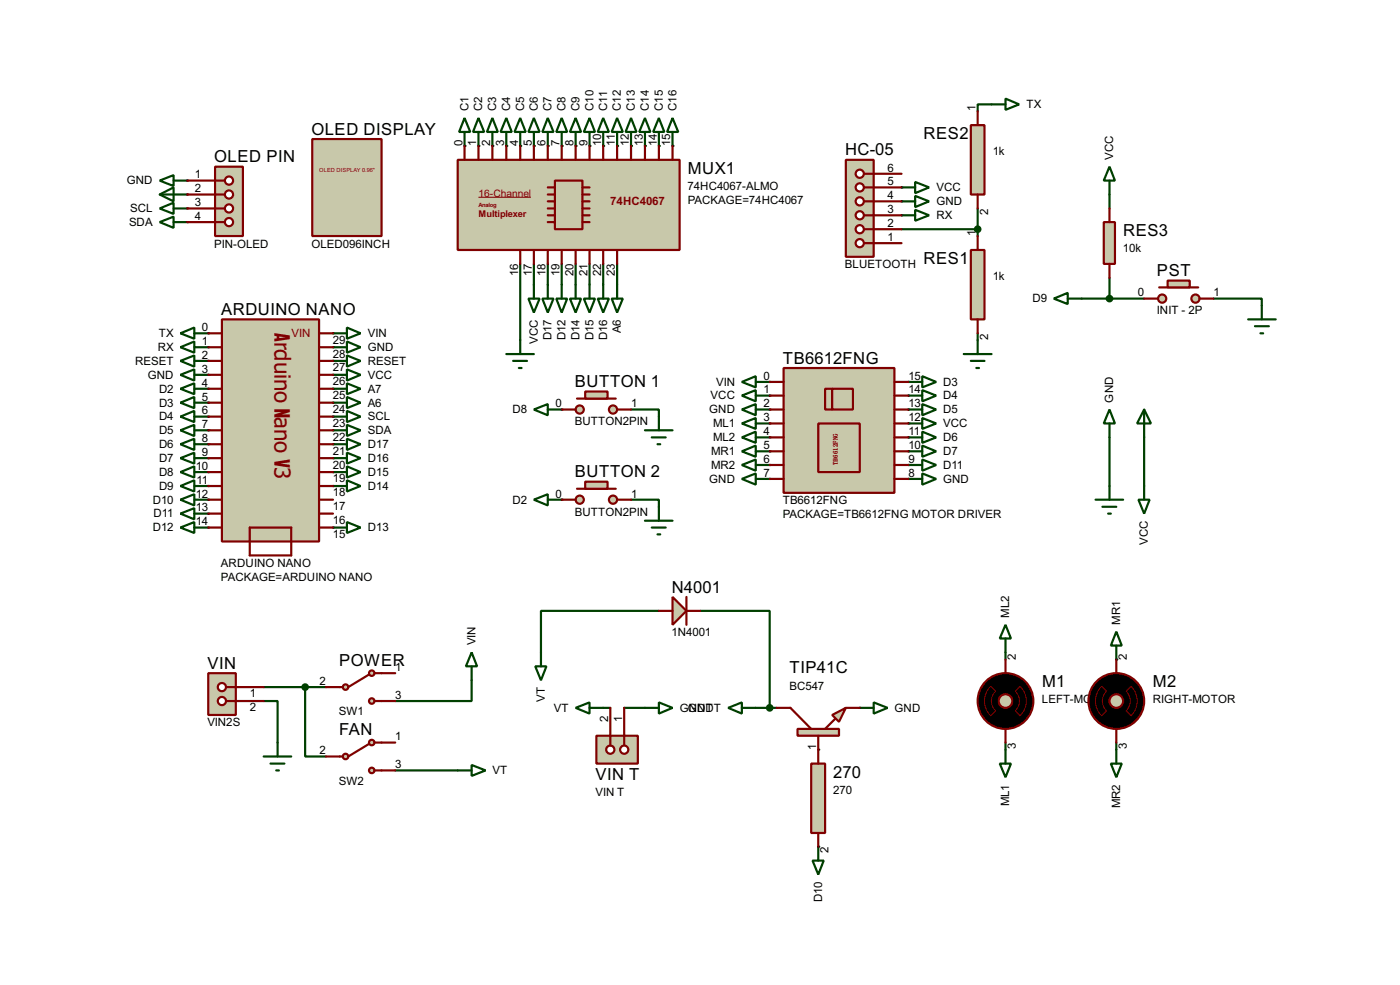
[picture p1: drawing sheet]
<svg xmlns="http://www.w3.org/2000/svg" width="256mm" height="180mm" viewBox="0 0 256 180" stroke-linecap="round" stroke-linejoin="round" font-family="sans-serif">
<g fill="#004000">
<circle cx="141" cy="69.9" r=".2"/>
<circle cx="141" cy="72.4" r=".2"/>
<circle cx="141" cy="75" r=".2"/>
<circle cx="141" cy="77.5" r=".2"/>
<circle cx="141" cy="80.1" r=".2"/>
<circle cx="141" cy="82.6" r=".2"/>
<circle cx="141" cy="85.1" r=".2"/>
<circle cx="141" cy="87.7" r=".2"/>
<circle cx="166.4" cy="69.9" r=".2"/>
<circle cx="166.4" cy="72.4" r=".2"/>
<circle cx="166.4" cy="75" r=".2"/>
<circle cx="166.4" cy="77.5" r=".2"/>
<circle cx="166.4" cy="80.1" r=".2"/>
<circle cx="166.4" cy="82.6" r=".2"/>
<circle cx="166.4" cy="85.1" r=".2"/>
<circle cx="166.4" cy="87.7" r=".2"/>
</g>
<path d="M184.2 119.4v1.3M184.2 135.9v1.3" fill="none" stroke="#004000" stroke-width=".4"/>
<circle cx="204.5" cy="120.7" r=".2" fill="#004000"/>
<path d="M203.3 35.6v2.6M198.2 54.7h11.4M203.3 50.9v3.8M222.3 54.7h8.9v1.2M203.3 80.1v8.9M209.6 80.1v8.9M59.7 125.8h-3.8v12.7h3.8M86.4 124.5v3.8h-14M110.5 129.6h1.3M114.4 129.6h3.8M204.5 135.9v1.3M72.4 141h11.5" fill="none" stroke="#004000" stroke-width=".4"/>
<g fill="#004000">
<circle cx="123.2" cy="26.7" r=".2"/>
<circle cx="120.7" cy="26.7" r=".2"/>
<circle cx="118.2" cy="26.7" r=".2"/>
<circle cx="115.6" cy="26.7" r=".2"/>
<circle cx="113.1" cy="26.7" r=".2"/>
<circle cx="110.5" cy="26.7" r=".2"/>
<circle cx="108" cy="26.7" r=".2"/>
<circle cx="105.5" cy="26.7" r=".2"/>
<circle cx="102.9" cy="26.7" r=".2"/>
<circle cx="100.4" cy="26.7" r=".2"/>
<circle cx="97.8" cy="26.7" r=".2"/>
<circle cx="95.3" cy="26.7" r=".2"/>
<circle cx="92.8" cy="26.7" r=".2"/>
<circle cx="90.2" cy="26.7" r=".2"/>
<circle cx="87.7" cy="26.7" r=".2"/>
<circle cx="85.1" cy="26.7" r=".2"/>
</g>
<path d="M97.8 48.3v3.8M100.4 48.3v3.8M102.9 48.3v3.8M105.5 48.3v3.8M108 48.3v3.8M110.5 48.3v3.8M113.1 48.3v3.8M128.3 111.8h12.7v17.8M138.5 129.6h3.8" fill="none" stroke="#004000" stroke-width=".4"/>
<circle cx="157.5" cy="129.6" r=".2" fill="#004000"/>
<path d="M120.7 111.8h-21.6v7.6" fill="none" stroke="#004000" stroke-width=".4"/>
<g fill="#004000">
<circle cx="149.9" cy="155" r=".2"/>
<circle cx="149.9" cy="137.2" r=".2"/>
<circle cx="102.9" cy="75" r=".2"/>
<circle cx="102.9" cy="91.5" r=".2"/>
</g>
<path d="M181.7 19.1h-2.6v1.3M179.1 38.2v5M115.6 75h5.1v1.3M179.1 61v1.3M115.6 91.5h5.1v1.3M48.3 128.3h2.6v7.6M48.3 125.8h7.6" fill="none" stroke="#004000" stroke-width=".4"/>
<g fill="#004000">
<circle cx="38.2" cy="61" r=".2"/>
<circle cx="38.2" cy="63.6" r=".2"/>
<circle cx="38.2" cy="66.1" r=".2"/>
<circle cx="38.2" cy="68.6" r=".2"/>
<circle cx="38.2" cy="71.2" r=".2"/>
<circle cx="38.2" cy="73.7" r=".2"/>
<circle cx="38.2" cy="76.3" r=".2"/>
<circle cx="38.2" cy="78.8" r=".2"/>
<circle cx="38.2" cy="81.3" r=".2"/>
<circle cx="38.2" cy="83.9" r=".2"/>
<circle cx="38.2" cy="86.4" r=".2"/>
<circle cx="38.2" cy="89" r=".2"/>
<circle cx="38.2" cy="91.5" r=".2"/>
<circle cx="38.2" cy="94" r=".2"/>
<circle cx="38.2" cy="96.6" r=".2"/>
<circle cx="61" cy="61" r=".2"/>
<circle cx="61" cy="63.6" r=".2"/>
<circle cx="61" cy="66.1" r=".2"/>
<circle cx="61" cy="68.6" r=".2"/>
<circle cx="61" cy="71.2" r=".2"/>
<circle cx="61" cy="73.7" r=".2"/>
<circle cx="61" cy="76.3" r=".2"/>
<circle cx="61" cy="78.8" r=".2"/>
<circle cx="61" cy="81.3" r=".2"/>
<circle cx="61" cy="83.9" r=".2"/>
<circle cx="61" cy="86.4" r=".2"/>
<circle cx="61" cy="89" r=".2"/>
<circle cx="61" cy="96.6" r=".2"/>
</g>
<path d="M165.2 42h13.9" fill="none" stroke="#004000" stroke-width=".4"/>
<g fill="#004000">
<circle cx="165.2" cy="39.4" r=".2"/>
<circle cx="165.2" cy="36.9" r=".2"/>
<circle cx="165.2" cy="34.3" r=".2"/>
</g>
<path d="M95.3 48.3v14" fill="none" stroke="#004000" stroke-width=".4"/>
<g fill="#004000">
<circle cx="34.3" cy="33.1" r=".2"/>
<circle cx="34.3" cy="35.6" r=".2"/>
<circle cx="34.3" cy="38.2" r=".2"/>
<circle cx="34.3" cy="40.7" r=".2"/>
</g>
<g fill="#c8c8aa" stroke="#800000" stroke-width=".4">
<circle cx="219" cy="54.7" r=".75"/>
<circle cx="212.9" cy="54.7" r=".75"/>
</g>
<path d="M212.4 52.6h7.1" fill="none" stroke="#800000" stroke-width=".4"/>
<path d="M213.9 51.4h4.1v1.2h-4.1z" fill="#c8c8aa" stroke="#800000" stroke-width=".4"/>
<path d="M209.6 54.7h2.5M219.8 54.7h2.5" fill="none" stroke="#800000" stroke-width=".4"/>
<circle cx="63.3" cy="125.8" r=".5" fill="#c8c8aa" stroke="#800000" stroke-width=".4"/>
<path d="M62.3 125.8h.5" fill="none" stroke="#800000" stroke-width=".4"/>
<circle cx="68.1" cy="123.2" r=".5" fill="#c8c8aa" stroke="#800000" stroke-width=".4"/>
<path d="M67.6 123.5l-3.8 2.3M68.6 123.2h1.3" fill="none" stroke="#800000" stroke-width=".4"/>
<circle cx="68.1" cy="128.3" r=".5" fill="#c8c8aa" stroke="#800000" stroke-width=".4"/>
<path d="M59.7 125.8h2.6M68.6 128.3h3.8M69.9 123.2h2.5" fill="none" stroke="#800000" stroke-width=".4"/>
<path d="M109.3 134.7h7.6v5.1h-7.6z" fill="#c8c8aa" stroke="#800000" stroke-width=".4"/>
<path d="M114.4 134.7v1.8" fill="none" stroke="#800000" stroke-width=".4"/>
<circle cx="111.8" cy="137.2" r=".75" fill="#feffff" stroke="#800000" stroke-width=".4"/>
<path d="M111.8 134.7v1.8" fill="none" stroke="#800000" stroke-width=".4"/>
<circle cx="114.3" cy="137.2" r=".75" fill="#feffff" stroke="#800000" stroke-width=".4"/>
<path d="M111.8 129.6v5.1M114.4 129.6v5.1" fill="none" stroke="#800000" stroke-width=".4"/>
<path d="M202.2 40.7h2.1v7.6h-2.1z" fill="#c8c8aa" stroke="#800000" stroke-width=".4"/>
<path d="M203.3 38.2v2.5M203.3 48.3v2.6" fill="none" stroke="#800000" stroke-width=".4"/>
<g fill="none" stroke="#004000" stroke-width=".4">
<path d="M63.6 60l2.5 1-2.5 1zM33.1 66.1l2.5-1v2zM33.1 68.6l2.5-1v2.1zM33.1 71.2l2.5-1v2zM33.1 73.7l2.5-1v2zM33.1 76.3l2.5-1.1v2.1zM33.1 78.8l2.5-1v2zM35.6 66.1h2.6M35.6 68.6h2.6M35.6 71.2h2.6M35.6 73.7h2.6M35.6 76.3h2.6"/>
<path d="M35.6 78.8h2.6M61 61h2.6M61 63.6h2.6M61 66.1h2.6M61 68.6h2.6M61 71.2h2.6M61 73.7h2.6M61 76.3h2.6M61 78.8h2.6M63.6 62.5l2.5 1.1-2.5 1zM63.6 65.1l2.5 1-2.5 1zM63.6 67.6l2.5 1-2.5 1.1z"/>
<path d="M63.6 70.2l2.5 1-2.5 1zM63.6 72.7l2.5 1-2.5 1zM63.6 75.2l2.5 1.1-2.5 1zM63.6 77.8l2.5 1-2.5 1zM135.9 69.9l2.6-1v2zM135.9 72.4l2.6-1v2.1zM135.9 75l2.6-1v2zM135.9 77.5l2.6-1v2zM138.5 69.9h2.5M138.5 72.4h2.5M138.5 75h2.5M138.5 77.5h2.5"/>
<path d="M166.4 69.9h2.6M166.4 72.4h2.6M166.4 75h2.6M166.4 77.5h2.6M169 68.9l2.5 1-2.5 1zM169 71.4l2.5 1-2.5 1.1zM169 74l2.5 1-2.5 1zM169 76.5l2.5 1-2.5 1zM169 79l2.5 1.1-2.5 1zM33.1 81.3l2.5-1v2.1zM33.1 83.9l2.5-1v2zM33.1 86.4l2.5-1v2z"/>
<path d="M33.1 89l2.5-1.1v2.1zM33.1 94l2.5-1v2.1zM33.1 96.6l2.5-1v2zM35.6 81.3h2.6M35.6 83.9h2.6M35.6 86.4h2.6M35.6 89h2.6M35.6 96.6h2.6M35.6 94h2.6M61 81.3h2.6M61 83.9h2.6M61 86.4h2.6"/>
<path d="M61 89h2.6M61 96.6h2.6M63.6 80.3l2.5 1-2.5 1.1zM63.6 82.9l2.5 1-2.5 1zM63.6 85.4l2.5 1-2.5 1zM63.6 87.9l2.5 1.1-2.5 1zM63.6 95.6l2.5 1-2.5 1zM135.9 80.1l2.6-1.1v2.1zM135.9 82.6l2.6-1v2zM135.9 85.1l2.6-1v2.1zM135.9 87.7l2.6-1v2zM138.5 80.1h2.5"/>
<path d="M138.5 82.6h2.5M138.5 85.1h2.5M138.5 87.7h2.5M166.4 80.1h2.6M166.4 82.6h2.6M166.4 85.1h2.6M166.4 87.7h2.6M169 81.6l2.5 1-2.5 1zM169 84.1l2.5 1-2.5 1.1zM169 86.7l2.5 1-2.5 1z"/>
</g>
<g fill="#c8c8aa" stroke="#800000" stroke-width=".4">
<path d="M143.6 67.4h20.3v22.8h-20.3z"/>
<path d="M149.9 77.5h7.6v8.9h-7.6z"/>
<path d="M151.2 71.2h1.3v3.8h-1.3z"/>
<path d="M152.5 71.2h3.8v3.8h-3.8z"/>
</g>
<g fill="none" stroke="#800000" stroke-width=".4">
<path d="M141 69.9h2.6M141 72.4h2.6M141 75h2.6M141 77.5h2.6M163.9 69.9h2.5M163.9 72.4h2.5M163.9 75h2.5M163.9 77.5h2.5M141 80.1h2.6M141 82.6h2.6M141 85.1h2.6M141 87.7h2.6"/>
<path d="M163.9 80.1h2.5M163.9 82.6h2.5M163.9 85.1h2.5M163.9 87.7h2.5"/>
</g>
<path d="M184.2 114.4l1 2.5h-2zM184.2 116.9v2.5M204.5 115.6l1 2.6h-2zM204.5 118.2v2.5M183.2 139.8h2l-1 2.5zM184.2 137.2v2.6" fill="none" stroke="#004000" stroke-width=".4"/>
<circle cx="184.2" cy="128.3" r="5.1" fill="#000" stroke="#800000" stroke-width=".4"/>
<path d="M181.5 125.6l.9 .9a2.45 2.45 0 0 0 0 3.6l-.9 .9a3.7 3.7 0 0 1 0-5.4zM186.9 125.6a3.7 3.7 0 0 1 0 5.4l-.9-.9a2.54 2.54 0 0 0 0-3.6z" fill="none" stroke="#800000" stroke-width=".18"/>
<circle cx="184.2" cy="128.3" r="1.25" fill="#c8c8aa" stroke="#800000" stroke-width=".4"/>
<path d="M184.2 120.7v2.5M184.2 133.4v2.5" fill="none" stroke="#800000" stroke-width=".4"/>
<path d="M203.5 139.8h2l-1 2.5zM204.5 137.2v2.6" fill="none" stroke="#004000" stroke-width=".4"/>
<circle cx="204.5" cy="128.3" r="5.1" fill="#000" stroke="#800000" stroke-width=".4"/>
<path d="M201.8 125.6l.9 .9a2.54 2.54 0 0 0 0 3.6l-.9 .9a3.8 3.8 0 0 1 0-5.4zM206.3 126.5l.9-.9a3.8 3.8 0 0 1 0 5.4l-.9-.9a2.54 2.54 0 0 0 0-3.6z" fill="none" stroke="#800000" stroke-width=".18"/>
<circle cx="204.5" cy="128.3" r="1.25" fill="#c8c8aa" stroke="#800000" stroke-width=".4"/>
<path d="M204.5 120.7v2.5M204.5 133.4v2.5" fill="none" stroke="#800000" stroke-width=".4"/>
<g fill="none" stroke="#004000" stroke-width=".4">
<path d="M193.1 54.7l2.5-1.1v2.1zM195.6 54.7h2.6M203.3 75l1 2.5h-2.1zM203.3 77.5v2.6M209.6 75l1.3 2.5h-2.6zM209.6 75v5.1M200.7 91.5h5.1M202 92.8h2.5M203 94h.5M203.3 89v2.5M208.6 91.5h2l-1 2.5zM209.6 89v2.5"/>
<path d="M86.4 119.4l1 2.6h-2zM86.4 122v2.5M105.5 129.6l2.5-1v2zM108 129.6h2.5M118.2 129.6h2.5M120.7 128.6l2.5 1-2.5 1z"/>
</g>
<circle cx="203.2" cy="54.7" r=".5" fill="#004000" stroke="#004000" stroke-width=".4"/>
<circle cx="63.3" cy="138.5" r=".5" fill="#c8c8aa" stroke="#800000" stroke-width=".4"/>
<path d="M62.3 138.5h.5" fill="none" stroke="#800000" stroke-width=".4"/>
<circle cx="68.1" cy="135.9" r=".5" fill="#c8c8aa" stroke="#800000" stroke-width=".4"/>
<path d="M67.6 136.2l-3.8 2.3M68.6 135.9h1.3" fill="none" stroke="#800000" stroke-width=".4"/>
<circle cx="68.1" cy="141" r=".5" fill="#c8c8aa" stroke="#800000" stroke-width=".4"/>
<path d="M59.7 138.5h2.6M69.9 135.9h2.5M68.6 141h3.8" fill="none" stroke="#800000" stroke-width=".4"/>
<g fill="none" stroke="#004000" stroke-width=".4">
<path d="M85.1 21.6l1.1 2.6h-2.1zM85.1 24.2v2.5M87.7 21.6l1 2.6h-2zM87.7 24.2v2.5M90.2 21.6l1 2.6h-2zM90.2 24.2v2.5M92.8 21.6l1 2.6h-2.1zM92.8 24.2v2.5M95.3 21.6l1 2.6h-2zM95.3 24.2v2.5M97.8 21.6l1.1 2.6h-2.1zM97.8 24.2v2.5"/>
<path d="M100.4 21.6l1 2.6h-2zM100.4 24.2v2.5M102.9 21.6l1 2.6h-2zM102.9 24.2v2.5M105.5 21.6l1 2.6h-2.1zM105.5 24.2v2.5M108 21.6l1 2.6h-2zM108 24.2v2.5M110.5 21.6l1.1 2.6h-2.1zM110.5 24.2v2.5M113.1 21.6l1 2.6h-2zM113.1 24.2v2.5"/>
<path d="M115.6 21.6l1 2.6h-2zM115.6 24.2v2.5M118.2 21.6l1 2.6h-2.1zM118.2 24.2v2.5M120.7 21.6l1 2.6h-2zM120.7 24.2v2.5M123.2 21.6l1.1 2.6h-2.1zM123.2 24.2v2.5M203.3 30.5l1 2.6h-2.1zM203.3 33.1v2.5M96.8 54.7h2.1l-1.1 2.5zM97.8 52.1v2.6"/>
<path d="M99.4 54.7h2l-1 2.5zM100.4 52.1v2.6M101.9 54.7h2l-1 2.5zM102.9 52.1v2.6M104.4 54.7h2.1l-1 2.5zM105.5 52.1v2.6M107 54.7h2l-1 2.5zM108 52.1v2.6M109.5 54.7h2.1l-1.1 2.5zM110.5 52.1v2.6M112.1 54.7h2l-1 2.5zM113.1 52.1v2.6"/>
<path d="M228.7 58.5h5M229.9 59.7h2.6M231.2 55.9v2.6M230.9 61h.5M48.3 138.5h5.1M49.6 139.8h2.5M50.9 135.9v2.6M50.6 141h.5M83.9 141h2.5M86.4 140l2.6 1-2.6 1z"/>
</g>
<circle cx="55.9" cy="125.8" r=".5" fill="#004000" stroke="#004000" stroke-width=".4"/>
<g fill="#c8c8aa" stroke="#800000" stroke-width=".4">
<path d="M83.9 29.3h40.6v16.5h-40.6z"/>
<path d="M101.7 33.1h5v8.9h-5z"/>
</g>
<g fill="none" stroke="#800000" stroke-width=".4">
<path d="M85.1 26.7v2.6M87.7 26.7v2.6M90.2 26.7v2.6M92.8 26.7v2.6M95.3 26.7v2.6M97.8 26.7v2.6M100.4 34.3h1.3M100.4 35.6h1.3M100.4 36.9h1.3M100.4 38.2h1.3M100.4 39.4h1.3M100.4 26.7v2.6"/>
<path d="M102.9 26.7v2.6M105.5 26.7v2.6M106.7 34.3h1.3M106.7 35.6h1.3M106.7 36.9h1.3M106.7 38.2h1.3M106.7 39.4h1.3M108 26.7v2.6M110.5 26.7v2.6M113.1 26.7v2.6M115.6 26.7v2.6M118.2 26.7v2.6"/>
<path d="M120.7 26.7v2.6M123.2 26.7v2.6M95.3 45.8v2.5M97.8 45.8v2.5M100.4 40.7h1.3M100.4 45.8v2.5M102.9 45.8v2.5M105.5 45.8v2.5M106.7 40.7h1.3M108 45.8v2.5M110.5 45.8v2.5M113.1 45.8v2.5"/>
</g>
<path d="M87.7 36.1h9.6" fill="none" stroke="#800000" stroke-width=".18"/>
<path d="M123.2 109.3l2.6 2.5-2.6 2.6z" fill="#c8c8aa" stroke="#800000" stroke-width=".4"/>
<path d="M120.7 111.8h2.5M125.8 109.3v5.1M125.8 111.8h2.5" fill="none" stroke="#800000" stroke-width=".4"/>
<path d="M133.4 129.6l2.5-1v2zM135.9 129.6h2.6M157.5 129.6h2.6M160.1 128.6l2.5 1-2.5 1z" fill="none" stroke="#004000" stroke-width=".4"/>
<circle cx="141" cy="129.6" r=".5" fill="#004000" stroke="#004000" stroke-width=".4"/>
<path d="M152.5 130.9l2.5-1.3-1.3 2.5z" fill="#c8c8aa" stroke="#800000" stroke-width=".4"/>
<path d="M146.1 133.4h7.6v1.3h-7.6z" fill="#c8c8aa" stroke="#800000" stroke-width=".4"/>
<path d="M142.3 129.6h2.5l3.8 3.8M149.9 134.7v2.5M153 131.6l-1.8 1.8M155 129.6h2.5" fill="none" stroke="#800000" stroke-width=".4"/>
<path d="M33.1 91.5l2.5-1v2zM35.6 91.5h2.6M99.1 119.4v2.6M98.1 122h2l-1 2.5zM148.9 157.5h2l-1 2.6zM149.9 155v2.5" fill="none" stroke="#004000" stroke-width=".4"/>
<path d="M148.6 139.8h2.6v12.7h-2.6z" fill="#c8c8aa" stroke="#800000" stroke-width=".4"/>
<path d="M149.9 137.2v2.6M149.9 152.5v2.5" fill="none" stroke="#800000" stroke-width=".4"/>
<path d="M29.3 33.1l2.5-1v2zM29.3 38.2l2.5-1.1v2.1zM31.8 33.1h2.5M31.8 38.2h2.5M29.3 40.7l2.5-1v2zM31.8 40.7h2.5" fill="none" stroke="#004000" stroke-width=".4"/>
<path d="M57.2 25.5h12.7v17.7h-12.7z" fill="#c8c8aa" stroke="#800000" stroke-width=".4"/>
<path d="M97.8 75l2.6-1v2zM100.4 75h2.5" fill="none" stroke="#004000" stroke-width=".4"/>
<g fill="#c8c8aa" stroke="#800000" stroke-width=".4">
<circle cx="112.3" cy="75" r=".75"/>
<circle cx="106.2" cy="75" r=".75"/>
</g>
<path d="M105.7 73h7.1" fill="none" stroke="#800000" stroke-width=".4"/>
<path d="M107.2 71.7h4.1v1.3h-4.1z" fill="#c8c8aa" stroke="#800000" stroke-width=".4"/>
<path d="M102.9 75h2.6M113.1 75h2.5" fill="none" stroke="#800000" stroke-width=".4"/>
<path d="M97.8 91.5l2.6-1v2zM100.4 91.5h2.5" fill="none" stroke="#004000" stroke-width=".4"/>
<g fill="#c8c8aa" stroke="#800000" stroke-width=".4">
<circle cx="112.3" cy="91.5" r=".75"/>
<circle cx="106.2" cy="91.5" r=".75"/>
</g>
<path d="M105.7 89.5h7.1" fill="none" stroke="#800000" stroke-width=".4"/>
<path d="M107.2 88.2h4.1v1.3h-4.1z" fill="#c8c8aa" stroke="#800000" stroke-width=".4"/>
<path d="M102.9 91.5h2.6M113.1 91.5h2.5" fill="none" stroke="#800000" stroke-width=".4"/>
<path d="M118.2 78.8h5M120.7 76.3v2.5M118.2 95.3h5M119.4 80.1h2.6M119.4 96.6h2.6M120.5 81.3h.5M120.5 97.8h.5M120.7 92.8v2.5" fill="none" stroke="#004000" stroke-width=".4"/>
<path d="M38.2 123.2h5v7.7h-5z" fill="#c8c8aa" stroke="#800000" stroke-width=".4"/>
<circle cx="40.6" cy="128.3" r=".75" fill="#feffff" stroke="#800000" stroke-width=".4"/>
<path d="M41.5 128.3h1.7" fill="none" stroke="#800000" stroke-width=".4"/>
<circle cx="40.6" cy="125.8" r=".75" fill="#feffff" stroke="#800000" stroke-width=".4"/>
<path d="M41.5 125.8h6.8M43.2 128.3h5.1" fill="none" stroke="#800000" stroke-width=".4"/>
<path d="M165.2 34.3h2.5M165.2 36.9h2.5M167.7 33.3l2.5 1-2.5 1.1zM167.7 35.9l2.5 1-2.5 1z" fill="none" stroke="#004000" stroke-width=".4"/>
<path d="M177.9 45.8h2.5v12.7h-2.5z" fill="#c8c8aa" stroke="#800000" stroke-width=".4"/>
<path d="M179.1 43.2v2.6M179.1 58.5v2.5" fill="none" stroke="#800000" stroke-width=".4"/>
<circle cx="179.1" cy="42" r=".5" fill="#004000" stroke="#004000" stroke-width=".4"/>
<path d="M176.6 64.8h5.1M177.9 66.1h2.5M178.9 67.4h.5M179.1 62.3v2.5" fill="none" stroke="#004000" stroke-width=".4"/>
<path d="M177.9 22.9h2.5v12.7h-2.5z" fill="#c8c8aa" stroke="#800000" stroke-width=".4"/>
<path d="M179.1 20.4v2.5M179.1 35.6v2.6" fill="none" stroke="#800000" stroke-width=".4"/>
<path d="M181.7 19.1h2.5M184.2 18.1l2.5 1-2.5 1zM33.1 61l2.5-1v2zM33.1 63.6l2.5-1.1v2.1zM35.6 61h2.6M35.6 63.6h2.6" fill="none" stroke="#004000" stroke-width=".4"/>
<path d="M40.7 58.5h17.8v40.6h-17.8z" fill="#c8c8aa" stroke="#800000" stroke-width=".4"/>
<g fill="none" stroke="#800000" stroke-width=".4">
<path d="M38.2 61h2.5M38.2 63.6h2.5M38.2 66.1h2.5M38.2 68.6h2.5M38.2 71.2h2.5M38.2 73.7h2.5M38.2 76.3h2.5M38.2 78.8h2.5M58.5 61h2.5M58.5 63.6h2.5M58.5 66.1h2.5M58.5 68.6h2.5"/>
<path d="M58.5 71.2h2.5M58.5 73.7h2.5M58.5 76.3h2.5M58.5 78.8h2.5M38.2 96.6h2.5M38.2 81.3h2.5M38.2 83.9h2.5M38.2 86.4h2.5M38.2 89h2.5M38.2 91.5h2.5M38.2 94h2.5M45.8 96.6h7.6v5.1h-7.6z"/>
<path d="M58.5 96.6h2.5M58.5 81.3h2.5M58.5 83.9h2.5M58.5 86.4h2.5M58.5 89h2.5M58.5 91.5h2.5M58.5 94h2.5"/>
</g>
<path d="M165.2 39.4h2.5M167.7 38.4l2.5 1-2.5 1z" fill="none" stroke="#004000" stroke-width=".4"/>
<path d="M155 29.3h5.1v17.7h-5.1z" fill="#c8c8aa" stroke="#800000" stroke-width=".4"/>
<path d="M158.3 44.5h1.8" fill="none" stroke="#800000" stroke-width=".4"/>
<circle cx="157.5" cy="44.5" r=".75" fill="#feffff" stroke="#800000" stroke-width=".4"/>
<path d="M158.3 42h1.8" fill="none" stroke="#800000" stroke-width=".4"/>
<circle cx="157.5" cy="42" r=".75" fill="#feffff" stroke="#800000" stroke-width=".4"/>
<path d="M158.3 39.4h1.8" fill="none" stroke="#800000" stroke-width=".4"/>
<circle cx="157.5" cy="39.4" r=".75" fill="#feffff" stroke="#800000" stroke-width=".4"/>
<path d="M158.3 36.9h1.8" fill="none" stroke="#800000" stroke-width=".4"/>
<circle cx="157.5" cy="36.9" r=".75" fill="#feffff" stroke="#800000" stroke-width=".4"/>
<path d="M158.3 34.3h1.8" fill="none" stroke="#800000" stroke-width=".4"/>
<circle cx="157.5" cy="34.3" r=".75" fill="#feffff" stroke="#800000" stroke-width=".4"/>
<path d="M158.3 31.8h1.8" fill="none" stroke="#800000" stroke-width=".4"/>
<circle cx="157.5" cy="31.8" r=".75" fill="#feffff" stroke="#800000" stroke-width=".4"/>
<path d="M160.1 39.4h5.1M160.1 36.9h5.1M160.1 34.3h5.1M160.1 31.8h5.1M160.1 44.5h5.1M160.1 42h5.1" fill="none" stroke="#800000" stroke-width=".4"/>
<path d="M29.3 35.6l2.5-1.3v2.6zM29.3 35.6h5M92.8 64.8h5M94 66.1h2.6M95.1 67.4h.5M95.3 62.3v2.5" fill="none" stroke="#004000" stroke-width=".4"/>
<path d="M39.4 30.5h5.1v12.7h-5.1z" fill="#c8c8aa" stroke="#800000" stroke-width=".4"/>
<path d="M39.4 33.1h1.8" fill="none" stroke="#800000" stroke-width=".4"/>
<circle cx="41.9" cy="33.1" r=".75" fill="#feffff" stroke="#800000" stroke-width=".4"/>
<path d="M39.4 35.6h1.8" fill="none" stroke="#800000" stroke-width=".4"/>
<circle cx="41.9" cy="35.6" r=".75" fill="#feffff" stroke="#800000" stroke-width=".4"/>
<path d="M39.4 38.2h1.8" fill="none" stroke="#800000" stroke-width=".4"/>
<circle cx="41.9" cy="38.2" r=".75" fill="#feffff" stroke="#800000" stroke-width=".4"/>
<path d="M39.4 40.7h1.8" fill="none" stroke="#800000" stroke-width=".4"/>
<circle cx="41.9" cy="40.7" r=".75" fill="#feffff" stroke="#800000" stroke-width=".4"/>
<path d="M34.3 33.1h5.1M34.3 35.6h5.1M34.3 38.2h5.1M34.3 40.7h5.1" fill="none" stroke="#800000" stroke-width=".4"/>
<text font-size="4.9" fill="#800000" x="50.3" y="62.5" transform="rotate(90 50.3 62.5)">rduino ano 3</text>
<g font-size="4.1" fill="#800000">
<text x="50.3" y="61" transform="rotate(90 50.3 61)">A</text>
<text x="50.3" y="74.9" transform="rotate(90 50.3 74.9)">N</text>
<text x="50.3" y="84" transform="rotate(90 50.3 84)">V</text>
</g>
<g font-size="3.4">
<text x="39.3" y="29.7">OLED PIN</text>
<text x="57.1" y="24.7">OLED DISPLAY</text>
<text x="154.8" y="28.5">HC-05</text>
<text x="169.2" y="25.4">RES2</text>
<text x="126" y="31.8">MUX1</text>
<text x="205.8" y="43.2">RES3</text>
<text x="169.2" y="48.3">RES1</text>
<text x="212" y="50.6">PST</text>
<text x="40.5" y="57.7">ARDUINO NANO</text>
<text x="105.3" y="70.9">BUTTON 1</text>
<text x="143.4" y="66.6">TB6612FNG</text>
<text x="105.3" y="87.4">BUTTON 2</text>
<text x="123.1" y="108.5">N4001</text>
<text x="38" y="122.4">VIN</text>
<text x="62.1" y="121.9">POWER</text>
<text x="144.7" y="123.3">TIP41C</text>
<text x="190.9" y="125.8">M1</text>
<text x="211.2" y="125.8">M2</text>
<text x="62.1" y="134.6">FAN</text>
<text x="109.1" y="142.7">VIN T</text>
<text x="152.7" y="142.3">270</text>
</g>
<g font-size="2.4">
<text x="85.8" y="20.3" transform="rotate(-90 85.8 20.3)">C1</text>
<text x="88.4" y="20.3" transform="rotate(-90 88.4 20.3)">C2</text>
<text x="90.9" y="20.3" transform="rotate(-90 90.9 20.3)">C3</text>
<text x="93.5" y="20.3" transform="rotate(-90 93.5 20.3)">C4</text>
<text x="96" y="20.3" transform="rotate(-90 96 20.3)">C5</text>
<text x="98.5" y="20.3" transform="rotate(-90 98.5 20.3)">C6</text>
<text x="101.1" y="20.3" transform="rotate(-90 101.1 20.3)">C7</text>
<text x="103.6" y="20.3" transform="rotate(-90 103.6 20.3)">C8</text>
<text x="106.2" y="20.3" transform="rotate(-90 106.2 20.3)">C9</text>
<text x="108.7" y="20.3" transform="rotate(-90 108.7 20.3)">C10</text>
<text x="111.2" y="20.3" transform="rotate(-90 111.2 20.3)">C11</text>
<text x="113.8" y="20.3" transform="rotate(-90 113.8 20.3)">C12</text>
<text x="116.3" y="20.3" transform="rotate(-90 116.3 20.3)">C13</text>
<text x="118.9" y="20.3" transform="rotate(-90 118.9 20.3)">C14</text>
<text x="121.4" y="20.3" transform="rotate(-90 121.4 20.3)">C15</text>
<text x="123.9" y="20.3" transform="rotate(-90 123.9 20.3)">C16</text>
<text x="178.7" y="20.4" transform="rotate(-90 178.7 20.4)">1</text>
<text x="188" y="19.8">TX</text>
<text x="84.7" y="26.7" transform="rotate(-90 84.7 26.7)">0</text>
<text x="87.3" y="26.7" transform="rotate(-90 87.3 26.7)">1</text>
<text x="89.8" y="26.7" transform="rotate(-90 89.8 26.7)">2</text>
<text x="92.4" y="26.7" transform="rotate(-90 92.4 26.7)">3</text>
<text x="94.9" y="26.7" transform="rotate(-90 94.9 26.7)">4</text>
<text x="97.4" y="26.7" transform="rotate(-90 97.4 26.7)">5</text>
<text x="100" y="26.7" transform="rotate(-90 100 26.7)">6</text>
<text x="102.5" y="26.7" transform="rotate(-90 102.5 26.7)">7</text>
<text x="105.1" y="26.7" transform="rotate(-90 105.1 26.7)">8</text>
<text x="107.6" y="26.7" transform="rotate(-90 107.6 26.7)">9</text>
<text x="110.1" y="26.7" transform="rotate(-90 110.1 26.7)">10</text>
<text x="112.7" y="26.7" transform="rotate(-90 112.7 26.7)">11</text>
<text x="115.2" y="26.7" transform="rotate(-90 115.2 26.7)">12</text>
<text x="117.8" y="26.7" transform="rotate(-90 117.8 26.7)">13</text>
<text x="120.3" y="26.7" transform="rotate(-90 120.3 26.7)">14</text>
<text x="122.8" y="26.7" transform="rotate(-90 122.8 26.7)">15</text>
<text x="181.9" y="28.4">1k</text>
<text x="203.9" y="29.2" transform="rotate(-90 203.9 29.2)">VCC</text>
<text x="23.2" y="33.8">GND</text>
<text x="35.7" y="32.6">1</text>
<text x="35.7" y="35.2">2</text>
<text x="126" y="34.7">74HC4067-ALMO</text>
<text x="162.6" y="33.9">5</text>
<text x="162.6" y="31.4">6</text>
<text x="171.5" y="35">VCC</text>
<text x="23.6" y="41.3">SDA</text>
<text x="23.8" y="38.8">SCL</text>
<text x="35.7" y="37.7">3</text>
<text x="35.7" y="40.2">4</text>
<text x="126" y="37.3">PACKAGE=74HC4067</text>
<text x="162.6" y="41.6">2</text>
<text x="162.6" y="39">3</text>
<text x="162.6" y="36.5">4</text>
<text x="171.5" y="37.6">GND</text>
<text x="171.5" y="40.1">RX</text>
<text x="181" y="39.3" transform="rotate(-90 181 39.3)">2</text>
<text x="39.2" y="45.3">PIN-OLED</text>
<text x="57" y="45.3">OLED096INCH</text>
<text x="162.6" y="44.1">1</text>
<text x="178.7" y="43.2" transform="rotate(-90 178.7 43.2)">1</text>
<text x="205.7" y="46.2">10k</text>
<text x="94.9" y="50.6" transform="rotate(-90 94.9 50.6)">16</text>
<text x="97.4" y="50.6" transform="rotate(-90 97.4 50.6)">17</text>
<text x="100" y="50.6" transform="rotate(-90 100 50.6)">18</text>
<text x="102.5" y="50.6" transform="rotate(-90 102.5 50.6)">19</text>
<text x="105.1" y="50.6" transform="rotate(-90 105.1 50.6)">20</text>
<text x="107.6" y="50.6" transform="rotate(-90 107.6 50.6)">21</text>
<text x="110.1" y="50.6" transform="rotate(-90 110.1 50.6)">22</text>
<text x="112.7" y="50.6" transform="rotate(-90 112.7 50.6)">23</text>
<text x="154.8" y="49.1">BLUETOOTH</text>
<text x="181.9" y="51.3">1k</text>
<text x="189.1" y="55.4">D9</text>
<text x="208.5" y="54.3">0</text>
<text x="211.9" y="57.5">INIT - 2P</text>
<text x="222.3" y="54.3">1</text>
<text x="28.9" y="64.2">RX</text>
<text x="29.1" y="61.7">TX</text>
<text x="37" y="60.6">0</text>
<text x="37" y="63.1">1</text>
<text x="37" y="65.6">2</text>
<text x="61" y="62.9">29</text>
<text x="61" y="65.5">28</text>
<text x="67.4" y="61.7">VIN</text>
<text x="67.4" y="64.2">GND</text>
<text x="98.5" y="62.9" transform="rotate(-90 98.5 62.9)">VCC</text>
<text x="101.1" y="62.3" transform="rotate(-90 101.1 62.3)">D17</text>
<text x="103.6" y="62.3" transform="rotate(-90 103.6 62.3)">D12</text>
<text x="106.2" y="62.3" transform="rotate(-90 106.2 62.3)">D14</text>
<text x="108.7" y="62.3" transform="rotate(-90 108.7 62.3)">D15</text>
<text x="111.2" y="62.3" transform="rotate(-90 111.2 62.3)">D16</text>
<text x="113.8" y="61" transform="rotate(-90 113.8 61)">A6</text>
<text x="181" y="62.2" transform="rotate(-90 181 62.2)">2</text>
<text x="24.7" y="66.7">RESET</text>
<text x="27.1" y="69.3">GND</text>
<text x="29.1" y="71.9">D2</text>
<text x="37" y="68.2">3</text>
<text x="37" y="70.8">4</text>
<text x="61" y="68">27</text>
<text x="61" y="70.5">26</text>
<text x="67.4" y="66.7">RESET</text>
<text x="67.4" y="69.3">VCC</text>
<text x="67.4" y="71.9">A7</text>
<text x="131.2" y="70.6">VIN</text>
<text x="139.9" y="69.5">0</text>
<text x="139.9" y="72">1</text>
<text x="166.4" y="69.5">15</text>
<text x="166.4" y="72">14</text>
<text x="172.8" y="70.6">D3</text>
<text x="29.1" y="74.4">D3</text>
<text x="29.1" y="76.9">D4</text>
<text x="37" y="73.3">5</text>
<text x="37" y="75.8">6</text>
<text x="61" y="73">25</text>
<text x="61" y="75.6">24</text>
<text x="67.4" y="74.4">A6</text>
<text x="67.4" y="76.9">SCL</text>
<text x="93.9" y="75.7">D8</text>
<text x="101.8" y="74.6">0</text>
<text x="105.3" y="77.9">BUTTON2PIN</text>
<text x="115.6" y="74.6">1</text>
<text x="129.9" y="75.7">GND</text>
<text x="130.2" y="73.1">VCC</text>
<text x="139.9" y="74.6">2</text>
<text x="139.9" y="77.1">3</text>
<text x="166.4" y="74.6">13</text>
<text x="166.4" y="77.1">12</text>
<text x="172.8" y="73.1">D4</text>
<text x="172.8" y="75.7">D5</text>
<text x="203.9" y="73.7" transform="rotate(-90 203.9 73.7)">GND</text>
<text x="29.1" y="79.5">D5</text>
<text x="29.1" y="82">D6</text>
<text x="37" y="78.3">7</text>
<text x="37" y="80.9">8</text>
<text x="37" y="83.5">9</text>
<text x="61" y="78.2">23</text>
<text x="61" y="80.7">22</text>
<text x="61" y="83.2">21</text>
<text x="67.4" y="79.5">SDA</text>
<text x="67.4" y="82">D17</text>
<text x="130.3" y="83.3">MR1</text>
<text x="130.6" y="78.2">ML1</text>
<text x="130.6" y="80.8">ML2</text>
<text x="139.9" y="79.7">4</text>
<text x="139.9" y="82.2">5</text>
<text x="166.4" y="79.7">11</text>
<text x="166.4" y="82.2">10</text>
<text x="172.8" y="78.2">VCC</text>
<text x="172.8" y="80.8">D6</text>
<text x="172.8" y="83.3">D7</text>
<text x="29.1" y="84.6">D7</text>
<text x="29.1" y="87.1">D8</text>
<text x="29.1" y="89.6">D9</text>
<text x="35.9" y="86">10</text>
<text x="36" y="88.5">11</text>
<text x="61" y="85.7">20</text>
<text x="61" y="88.3">19</text>
<text x="67.4" y="84.6">D16</text>
<text x="67.4" y="87.1">D15</text>
<text x="67.4" y="89.6">D14</text>
<text x="129.9" y="88.4">GND</text>
<text x="130.3" y="85.8">MR2</text>
<text x="139.9" y="84.7">6</text>
<text x="139.9" y="87.3">7</text>
<text x="166.4" y="84.7">9</text>
<text x="166.4" y="87.3">8</text>
<text x="172.8" y="85.8">D11</text>
<text x="172.8" y="88.4">GND</text>
<text x="28" y="92.2">D10</text>
<text x="28.1" y="94.7">D11</text>
<text x="35.9" y="91.1">12</text>
<text x="35.9" y="93.6">13</text>
<text x="61" y="90.8">18</text>
<text x="61" y="93.4">17</text>
<text x="61" y="95.9">16</text>
<text x="93.9" y="92.2">D2</text>
<text x="101.8" y="91.1">0</text>
<text x="105.3" y="94.4">BUTTON2PIN</text>
<text x="115.6" y="91.1">1</text>
<text x="143.4" y="92.3">TB6612FNG</text>
<text x="143.4" y="94.9">PACKAGE=TB6612FNG MOTOR DRIVER</text>
<text x="28" y="97.3">D12</text>
<text x="35.9" y="96.2">14</text>
<text x="61" y="98.5">15</text>
<text x="67.4" y="97.3">D13</text>
<text x="210.3" y="99.8" transform="rotate(-90 210.3 99.8)">VCC</text>
<text x="40.5" y="103.8">ARDUINO NANO</text>
<text x="40.5" y="106.3">PACKAGE=ARDUINO NANO</text>
<text x="184.9" y="113" transform="rotate(-90 184.9 113)">ML2</text>
<text x="87.1" y="118.1" transform="rotate(-90 87.1 118.1)">VIN</text>
<text x="123" y="116.5">1N4001</text>
<text x="205.2" y="114.3" transform="rotate(-90 205.2 114.3)">MR1</text>
<text x="58.6" y="125.4">2</text>
<text x="72.4" y="122.8">1</text>
<text x="186.1" y="120.7" transform="rotate(-90 186.1 120.7)">2</text>
<text x="206.4" y="120.7" transform="rotate(-90 206.4 120.7)">2</text>
<text x="45.8" y="130.2">2</text>
<text x="45.8" y="127.7">1</text>
<text x="62.1" y="130.9">SW1</text>
<text x="72.4" y="127.9">3</text>
<text x="99.8" y="128.5" transform="rotate(-90 99.8 128.5)">VT</text>
<text x="101.4" y="130.3">VT</text>
<text x="124.5" y="130.3">GGDDT</text>
<text x="126.2" y="130.3">NNT</text>
<text x="144.6" y="126.2">BC547</text>
<text x="163.9" y="130.3">GND</text>
<text x="190.9" y="128.8">LEFT-MOTOR</text>
<text x="211.2" y="128.8">RIGHT-MOTOR</text>
<text x="38" y="133">VIN2S</text>
<text x="72.4" y="135.5">1</text>
<text x="111.4" y="132.1" transform="rotate(-90 111.4 132.1)">2</text>
<text x="114" y="132.1" transform="rotate(-90 114 132.1)">1</text>
<text x="149.5" y="137.2" transform="rotate(-90 149.5 137.2)">1</text>
<text x="186.1" y="137.1" transform="rotate(-90 186.1 137.1)">3</text>
<text x="206.4" y="137" transform="rotate(-90 206.4 137)">3</text>
<text x="58.6" y="138.1">2</text>
<text x="62.1" y="143.6">SW2</text>
<text x="72.4" y="140.6">3</text>
<text x="90.2" y="141.7">VT</text>
<text x="109.1" y="145.7">VIN T</text>
<text x="152.7" y="145.3">270</text>
<text x="184.9" y="147.6" transform="rotate(-90 184.9 147.6)">ML1</text>
<text x="205.2" y="147.9" transform="rotate(-90 205.2 147.9)">MR2</text>
<text x="151.8" y="156.1" transform="rotate(-90 151.8 156.1)">2</text>
<text x="150.6" y="165.1" transform="rotate(-90 150.6 165.1)">D10</text>
</g>
<g font-size="2.4" fill="#800000">
<text x="111.8" y="37.5">74HC4067</text>
<text x="53.4" y="61.6">VIN</text>
</g>
<text font-size="2.1" fill="#800000" x="87.7" y="36">16-Channel</text>
<text font-size="1.9" fill="#800000" x="87.7" y="39.7">Multiplexer</text>
<g font-size="1.2" fill="#800000">
<text x="58.5" y="31.4">OLED DISPLAY 0.96&quot;</text>
<text x="87.7" y="37.8">Analog</text>
<text x="153.5" y="85.1" transform="rotate(-90 153.5 85.1)">T</text>
<text x="153.5" y="85.1" transform="rotate(-90 153.5 85.1)">TB6612FNG</text>
</g>
</svg>
